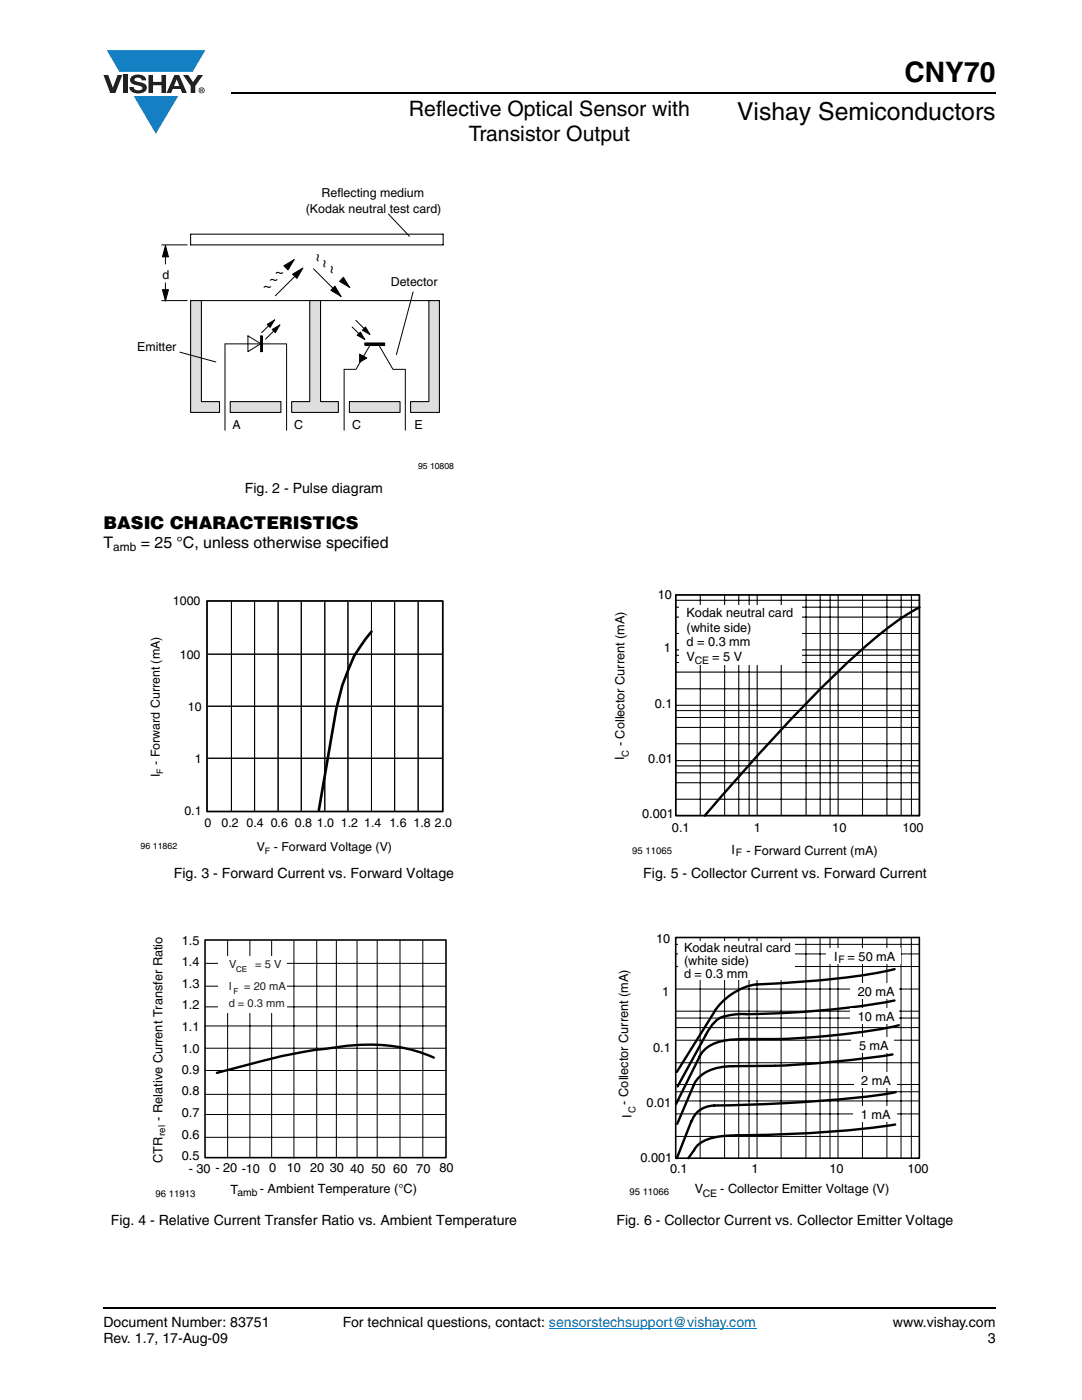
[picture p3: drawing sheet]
<svg xmlns="http://www.w3.org/2000/svg" width="216mm" height="279mm" viewBox="0 0 216 279" stroke-linecap="round" stroke-linejoin="round" font-family="sans-serif">
<g fill="#147fc3">
<path d="M21.3 10h19.7l-2.6 4.4h-3.8h-10.8z"/>
<path d="M26.7 19.2h8.9l-4.5 7.5z"/>
</g>
<g fill="#231f20">
<path d="M20.6 15h1l.9 2.5 1-2.5h.9l-1.4 3.6h-1z"/>
<path d="M24.6 15h.9v3.6h-.9z"/>
<path d="M26.3 15.3a2.1 2.1 0 0 1 2.8 .3l.1 .4h-.9a.79 .79 0 0 0-.7-.5 .79 .79 0 0 0-.8 .4l.3 .3 1 .2a1.08 1.08 0 0 1 1.2 1.1 1.08 1.08 0 0 1-1.1 1.1 1.73 1.73 0 0 1-2.4-1.2h.9a.96 .96 0 0 0 .8 .6 .96 .96 0 0 0 .9-.4 1.31 1.31 0 0 0-1.2-.6 1.03 1.03 0 0 1-1.1-.6 1.03 1.03 0 0 1 .2-1.1z"/>
<path d="M29.6 15h.9v1.3h1.7v-1.3h.9v3.6h-.9v-1.6h-1.7v1.6h-.9z"/>
<path d="M36.5 15h1.1l.9 1.4 1-1.4h1l-1.5 2.2v1.4h-.9v-1.4z"/>
<path d="M35.3 15.8l.5 1.4h-1.1zM34.8 15l-1.6 3.6h1l.3-.8h1.5l.3 .8h1l-1.6-3.6z"/>
<path d="M39.8 18a.46 .46 0 0 1 .9 0 .46 .46 0 0 1-.9 0zM39.6 18a.6 .6 0 0 0 1.2 0 .6 .6 0 0 0-1.2 0z"/>
<path d="M40.1 17.8h.2v.2h-.2zM40 17.7v.7h.1v-.3l.4 .3-.2-.3 .2-.2-.1-.2z"/>
</g>
<path d="M109.5 265.1h41.4" fill="none" stroke="#007ec4" stroke-width=".2"/>
<path d="M46.1 18.6h152.5M20.6 261h178" fill="none" stroke="#000" stroke-width=".36"/>
<path d="M27.4 37.3h67.6v56.8h-67.6z" fill="#fff"/>
<path d="M56.6 53l2.1-1.2-1.2 2.1zM58.4 54.7l2-1.2-1.2 2.1zM59.5 54.5l-4.6 4.5" fill="none" stroke="#000" stroke-width=".2"/>
<g fill="#000">
<path d="M58.4 54.7l2-1.2-1.2 2.1z"/>
<path d="M56.6 53l2.1-1.2-1.2 2.1z" fill-rule="evenodd"/>
</g>
<path d="M38 46.7h50.4v2.2h-50.4z" fill="none" stroke="#000" stroke-width=".21"/>
<path d="M38 60h2.2v20.2h3.6v2.1h-5.8z" fill-rule="evenodd" fill="#dedede"/>
<path d="M38 60v22.3h5.8v-2.1h-3.6v-20.2" fill="none" stroke="#000" stroke-width=".21"/>
<path d="M45.9 80.2h10.2v2.1h-10.2z" fill="#dedede"/>
<path d="M38 60h23.8M45.9 80.2h10.2v2.1h-10.2z" fill="none" stroke="#000" stroke-width=".21"/>
<path d="M61.8 60h2.2v20.2h3.5v2.1h-9.3v-2.1h3.6z" fill-rule="evenodd" fill="#dedede"/>
<path d="M61.8 60h2.2v20.2h3.5v2.1h-9.3v-2.1h3.6z" fill="none" stroke="#000" stroke-width=".21"/>
<path d="M69.7 80.2h10.1v2.1h-10.1z" fill="#dedede"/>
<path d="M69.7 80.2h10.1v2.1h-10.1z" fill="none" stroke="#000" stroke-width=".21"/>
<path d="M85.6 60h2.1v22.3h-5.8v-2.1h3.7z" fill-rule="evenodd" fill="#dedede"/>
<path d="M64 60h23.7v22.3h-5.8v-2.1h3.7v-20.2" fill="none" stroke="#000" stroke-width=".21"/>
<path d="M44.9 68.6v17.3M52 67h.3v3.2h-.3zM53.3 64.8l1.5-1-.9 1.5zM57.2 68.6v17.3M68.7 73.7v12.2M71.8 70.7l1.4 .8-1.4 .8zM72.8 68.4h4v.5h-4zM74 68.6l-2.9 5M75.4 68.6l3 5M80.9 73.7v12.2" fill="none" stroke="#000" stroke-width=".2"/>
<g fill="#000">
<path d="M71.8 70.7l1.4 .8-1.4 .8z"/>
<path d="M53.3 64.8l1.5-1-.9 1.5z" fill-rule="evenodd"/>
</g>
<path d="M72.8 68.7h4" fill="none" stroke="#000" stroke-width=".42"/>
<path d="M52.2 67v3.2" fill="none" stroke="#000" stroke-width=".31"/>
<path d="M49.5 67l2.5 1.6-2.5 1.6z" fill="#fff"/>
<g fill="none" stroke="#000" stroke-width=".2">
<path d="M32.3 60h5M32.3 48.9h5M32.4 57.8h1.2l-.6 2.3zM33 49l.6 2.3h-1.2zM33 49.6v3.1M33 56.4v3.1M62.5 53.6l4.6 4.6M66.8 57.1l1.3 2.1-2.1-1.3zM68.5 55.3l1.3 2.1-2-1.2zM77.5 42.7l4.2 4.4M82.4 58.3l-3.3 12.5M35.9 70.3l7.2 1.9"/>
<path d="M44.9 68.6h12.2M49.5 67l2.5 1.6-2.5 1.6zM52 67v3.2M52.2 68.7h.1M54.2 64.4l-2 2M54.3 65.8l1.6-1-1 1.6zM55.2 65.5l-2.2 2.2M68.7 73.7h2.3M70.3 65.3l1.9 1.9M71 63.9l2.2 2.3M71.3 66.9l.6-.6 .9 1.5zM72.9 65.3l.9 1.5-1.5-.9z"/>
<path d="M78.4 73.7h2.4"/>
</g>
<g fill="#000">
<path d="M71.3 66.9l.6-.6 .9 1.5zM72.9 65.3l.9 1.5-1.5-.9z"/>
<path d="M33 49l.6 2.3h-1.2z" fill-rule="evenodd"/>
<path d="M66.8 57.1l1.3 2.1-2.1-1.3z" fill-rule="evenodd"/>
<path d="M68.5 55.3l1.3 2.1-2-1.2z" fill-rule="evenodd"/>
<path d="M32.4 57.8h1.2l-.6 2.3z" fill-rule="evenodd"/>
<path d="M54.3 65.8l1.6-1-1 1.6z" fill-rule="evenodd"/>
</g>
<path d="M28 118.7h62.2v52.4h-62.2z" fill="#fff"/>
<path d="M41.6 130.6h46.6M46.2 120.2v41.6M50.8 120.2v41.6M55.5 120.2v41.6M60.1 120.2v41.6M64.8 120.2v41.6M69.4 120.2v41.6M74.1 120.2v41.6M78.7 120.2v41.6M83.4 120.2v41.6M41.6 151.3h46.6M41.6 140.9h46.6" fill="none" stroke="#000" stroke-width=".2"/>
<path d="M74.1 126.1l-1.2 1.4-2.3 3.5-2.3 5.7-1.2 4.7-3.5 20.3" fill="none" stroke="#000" stroke-width=".53"/>
<path d="M41.3 119.9h47.1v42.1h-47.1z" fill="none" stroke="#000" stroke-width=".35"/>
<path d="M30.3 186.8h60.2v52.1h-60.2z" fill="#fff"/>
<path d="M86.6 211.1a32.9 32.9 0 0 0-17.3-2.4 110.7 110.7 0 0 0-17.3 3.1l-8.7 2.3" fill="none" stroke="#000" stroke-width=".48"/>
<path d="M40.9 187.6h48.1v43.4h-48.1z" fill="none" stroke="#000" stroke-width=".32"/>
<g fill="none" stroke="#000" stroke-width=".2">
<path d="M41 196.8h48.1M41.1 192.3h47.9M45.4 187.7v43.3M49.9 187.6v43.5M54.2 187.7v43.3M58.6 187.7v43.5M63.2 187.6v43.5M67.1 187.6v43.5M71.2 187.7v43.3M75.3 187.7v43.3M79.8 187.6v43.3M84.4 187.7v43.3"/>
<path d="M40.9 218.4h48.2M40.9 213.6h48.2M40.9 209.2h48.2M40.9 204.8h48.2M41 200.9h48.1M40.9 227h48.2M41 222.4h48.1"/>
</g>
<g fill="#fff">
<path d="M43.6 190.9h13.7v11.3h-13.7z"/>
<path d="M122.7 117.7h62.3v53.4h-62.3z"/>
</g>
<path d="M134.8 118.7h48.7v44.1h-48.7z" fill="none" stroke="#808080" stroke-width=".32"/>
<path d="M134.8 118.7h48.7v44.1h-48.7z" fill="none" stroke="#000" stroke-width=".32"/>
<g fill="#000">
<path d="M151.1 118.7v44.1zM167.2 118.7v44.1zM134.8 151.8h48.7zM134.8 140.8h48.7zM134.8 129.7h48.7z"/>
<path d="M181.9 118.7v44.1zM179.8 118.7v44.1zM177 118.7v44.1zM172.1 118.7v44.1zM165.6 118.7v44.1zM163.6 118.7v44.1zM160.8 118.7v44.1zM155.9 118.7v44.1zM149.5 118.7v44.1zM147.4 118.7v44.1zM144.6 118.7v44.1zM139.7 118.7v44.1zM134.8 152.9h48.7zM134.8 154.2h48.7zM134.8 156.2h48.7zM134.8 159.5h48.7zM134.8 141.8h48.7zM134.8 143.2h48.7zM134.8 145.2h48.7zM134.8 148.4h48.7zM134.8 130.8h48.7zM134.8 132.2h48.7zM134.8 134.1h48.7zM134.8 137.5h48.7zM134.8 119.8h48.7zM134.8 121.2h48.7zM134.8 123.1h48.7zM134.8 126.4h48.7z"/>
</g>
<g fill="none" stroke="#000" stroke-width=".2">
<path d="M134.8 119.8h48.7M139.7 118.7v44.1M144.6 118.7v44.1M147.4 118.7v44.1M149.5 118.7v44.1M151.1 118.7v44.1M155.9 118.7v44.1M160.8 118.7v44.1M163.6 118.7v44.1M165.6 118.7v44.1M167.2 118.7v44.1M172.1 118.7v44.1"/>
<path d="M177 118.7v44.1M179.8 118.7v44.1M181.9 118.7v44.1M134.8 130.8h48.7M134.8 132.2h48.7M134.8 134.1h48.7M134.8 137.5h48.7M134.8 121.2h48.7M134.8 123.1h48.7M134.8 126.4h48.7M134.8 129.7h48.7M134.8 152.9h48.7"/>
<path d="M134.8 154.2h48.7M134.8 156.2h48.7M134.8 159.5h48.7M134.8 141.8h48.7M134.8 143.2h48.7M134.8 145.2h48.7M134.8 148.4h48.7M134.8 151.8h48.7M134.8 140.8h48.7"/>
</g>
<path d="M183.5 121.2a64.6 64.6 0 0 0-13.5 10.2 385.9 385.9 0 0 0-29.4 31.4" fill="none" stroke="#000" stroke-width=".48"/>
<g fill="#fff">
<path d="M135.5 120.9h24.5v11.9h-24.5z"/>
<path d="M123.2 186h62.1v53.3h-62.1z"/>
</g>
<path d="M134.8 187.1h48.6v44h-48.6z" fill="none" stroke="#000" stroke-width=".32"/>
<g fill="none" stroke="#000" stroke-width=".2">
<path d="M134.8 188.5h48.6M134.8 190.4h48.6M134.8 192.9h48.6M134.8 197.4h48.6M139.7 187.1v44M144.6 187.1v44M147.4 187.1v44M149.5 187.1v44M151.1 187.1v44M155.9 187.1v44M160.8 187.1v44M163.6 187.1v44"/>
<path d="M165.6 187.1v44M167.2 187.1v44M172.1 187.1v44M177 187.1v44M179.8 187.1v44M181.8 187.1v44M134.8 217.9h48.6M134.8 219.7h48.6M134.8 203.2h48.6M134.8 205.1h48.6M134.8 207.6h48.6M134.8 212.1h48.6"/>
<path d="M134.8 201.8h48.6M134.8 216.4h48.6M134.8 222.3h48.6M134.8 226.8h48.6"/>
</g>
<path d="M178.5 199.7a194.1 194.1 0 0 1-32 2.8 5.9 5.9 0 0 0-4.7 2.4l-6.6 11.9M178.5 193.4a155.3 155.3 0 0 1-27.5 3.1 12.3 12.3 0 0 0-8.3 5.2l-7.6 12.2M138.4 216.6l-3.3 7.7M147.8 207.4a10 10 0 0 0-7.5 2.4l-.7 1-4.7 9.5M178.1 210.4a222 222 0 0 1-23.5 2.3l-8.3 .1a8.9 8.9 0 0 0-7.4 2.9l-.5 .9M178.7 218a207.7 207.7 0 0 1-27.2 2.4l-7.9 .2a4.9 4.9 0 0 0-5.6 3.2M179.4 204.6a140.2 140.2 0 0 1-24.5 2.8h-7.1M138 223.8l-2.9 7.3M147 226.6h-1.4a10.6 10.6 0 0 0-6.3 1.9l-2 2.6M178.6 224.4a232.4 232.4 0 0 1-31.7 2.2" fill="none" stroke="#000" stroke-width=".48"/>
<g fill="#fff">
<path d="M164.9 189.3h15v3.1h-15z"/>
<path d="M169.7 196.2h9.6v3.1h-9.6z"/>
<path d="M169.7 201.3h9.6v3h-9.6z"/>
<path d="M169.9 207h8.5v3h-8.5z"/>
<path d="M170.3 214.1h8.6v3h-8.6z"/>
<path d="M170.3 220.9h8.6v3h-8.6z"/>
<path d="M135.3 187.8h23.2v7.8h-23.2z"/>
</g>
<text font-size="5.6" x="180.5" y="16.4">CNY70</text>
<text font-size="4.9" x="147.1" y="24">Vishay Semiconductors</text>
<g font-size="4.2">
<text x="81.6" y="23.1">Reflective Optical Sensor with</text>
<text x="93.6" y="28.1">Transistor Output</text>
</g>
<text font-size="3.5" x="20.6" y="105.5">BASIC CHARACTERISTICS</text>
<g font-size="3.2">
<text x="62.6" y="50.5" transform="rotate(90 62.6 50.5)">~</text>
<text x="64" y="51.7" transform="rotate(90 64 51.7)">~</text>
<text x="65.4" y="52.8" transform="rotate(90 65.4 52.8)">~</text>
<text x="52.4" y="58.1">~</text>
<text x="53.7" y="56.7">~</text>
<text x="54.9" y="55.3">~</text>
<text x="20.6" y="109.5">T</text>
<text x="28.1" y="109.5">= 25 °C, unless otherwise specified</text>
</g>
<g font-size="2.8">
<text x="48.9" y="98.3">Fig. 2 - Pulse diagram</text>
<text x="34.7" y="175.2">Fig. 3 - Forward Current vs. Forward Voltage</text>
<text x="128.4" y="175.2">Fig. 5 - Collector Current vs. Forward Current</text>
<text x="22.1" y="244.4">Fig. 4 - Relative Current Transfer Ratio vs. Ambient Temperature</text>
<text x="123" y="244.4">Fig. 6 - Collector Current vs. Collector Emitter Voltage</text>
<text x="20.6" y="264.9">Document Number: 83751</text>
<text x="20.6" y="268.1">Rev. 1.7, 17-Aug-09</text>
<text x="68.4" y="264.9">For technical questions, contact: sensorstechsupport@vishay.com</text>
<text x="178.2" y="264.9">www.vishay.com</text>
<text x="197.1" y="268.1">3</text>
</g>
<g font-size="2.5">
<text x="64.2" y="39.4">Reflecting medium</text>
<text x="61" y="42.5">(Kodak neutral test card)</text>
<text x="32.4" y="55.7">d</text>
<text x="78" y="57.1">Detector</text>
<text x="27.4" y="70.1">Emitter</text>
<text x="46.4" y="85.7">A</text>
<text x="58.7" y="85.7">C</text>
<text x="70.2" y="85.7">C</text>
<text x="82.7" y="85.7">E</text>
<text x="131.3" y="119.5">10</text>
<text x="34.5" y="120.8">1000</text>
<text x="137" y="123.1">Kodak ne</text>
<text x="147.7" y="123.1">utral card</text>
<text x="35.9" y="131.4">100</text>
<text x="132.5" y="130.2">1</text>
<text x="137" y="128.9">d = 0.3 mm</text>
<text x="137" y="131.9">V</text>
<text x="137" y="126">(white side)</text>
<text x="142.1" y="131.9">= 5 V</text>
<text x="37.5" y="141.8">10</text>
<text x="130.7" y="141.2">0.1</text>
<text x="124.6" y="149" transform="rotate(-90 124.6 149)">- Collector Current (mA)</text>
<text x="31.9" y="155.1" transform="rotate(-90 31.9 155.1)">I</text>
<text x="31.9" y="152.6" transform="rotate(-90 31.9 152.6)">- Forward Current (mA)</text>
<text x="38.9" y="152.2">1</text>
<text x="124.5" y="151.7" transform="rotate(-90 124.5 151.7)">I</text>
<text x="129.4" y="152.3">0.01</text>
<text x="36.8" y="162.6">0.1</text>
<text x="40.8" y="165.1">0</text>
<text x="44.2" y="165.1">0.2</text>
<text x="49.2" y="165.1">0.4</text>
<text x="54" y="165.1">0.6</text>
<text x="58.8" y="165.1">0.8</text>
<text x="63.2" y="165.1">1.0</text>
<text x="68" y="165.1">1.2</text>
<text x="72.7" y="165.1">1.4</text>
<text x="77.7" y="165.1">1.6</text>
<text x="82.5" y="165.1">1.8</text>
<text x="86.8" y="165.1">2.0</text>
<text x="128.1" y="163.2">0.001</text>
<text x="134.1" y="166.1">0.1</text>
<text x="150.4" y="166">1</text>
<text x="166.1" y="166">10</text>
<text x="180.1" y="166.1">100</text>
<text x="51.2" y="169.8">V</text>
<text x="54.6" y="169.8">- Forward Voltage (V)</text>
<text x="146" y="170.4">I</text>
<text x="148.9" y="170.6">- Forward Current (mA)</text>
<text x="36.3" y="188.6">1.5</text>
<text x="130.9" y="188.2">10</text>
<text x="136.5" y="190">Kodak neutral card</text>
<text x="166.5" y="191.8">I</text>
<text x="169.1" y="191.8">= 50 mA</text>
<text x="36.3" y="197.1">1.3</text>
<text x="36.3" y="192.9">1.4</text>
<text x="136.5" y="195.2">d = 0.3 mm</text>
<text x="136.5" y="192.7">(white side)</text>
<text x="36.3" y="201.5">1.2</text>
<text x="132.1" y="198.8">1</text>
<text x="171.2" y="198.8">20 mA</text>
<text x="171.2" y="203.8">10 mA</text>
<text x="36.3" y="205.7">1.1</text>
<text x="130.3" y="209.9">0.1</text>
<text x="171.4" y="209.5">5 mA</text>
<text x="36.3" y="214.3">0.9</text>
<text x="36.3" y="210.1">1.0</text>
<text x="36.3" y="218.6">0.8</text>
<text x="125.3" y="220.4" transform="rotate(-90 125.3 220.4)">- Collector Current (mA)</text>
<text x="129" y="220.9">0.01</text>
<text x="171.9" y="216.6">2 mA</text>
<text x="32.5" y="223.7" transform="rotate(-90 32.5 223.7)">- Relative Current Transfer Ratio</text>
<text x="36.3" y="227.2">0.6</text>
<text x="36.3" y="223">0.7</text>
<text x="126" y="223.1" transform="rotate(-90 126 223.1)">I</text>
<text x="171.8" y="223.4">1 mA</text>
<text x="32.5" y="232.1" transform="rotate(-90 32.5 232.1)">CTR</text>
<text x="36.3" y="231.5">0.5</text>
<text x="53.7" y="234">0</text>
<text x="57.2" y="234">10</text>
<text x="61.9" y="234">20</text>
<text x="65.8" y="234">30</text>
<text x="87.7" y="234">80</text>
<text x="127.8" y="231.9">0.001</text>
<text x="37.7" y="234">- 30 - 20 -10</text>
<text x="46" y="238.2">T</text>
<text x="51.8" y="238">- Ambient Temperature (°C)</text>
<text x="69.9" y="234">40</text>
<text x="74.1" y="234">50</text>
<text x="78.5" y="234">60</text>
<text x="83.1" y="234">70</text>
<text x="133.7" y="234.1">0.1</text>
<text x="138.6" y="238.1">V</text>
<text x="143.7" y="238.2">- Collector Emitter Voltage (V)</text>
<text x="149.9" y="234.2">1</text>
<text x="165.5" y="234.1">10</text>
<text x="181.1" y="234.1">100</text>
</g>
<text font-size="2.4" x="22.6" y="110">amb</text>
<g font-size="2.2" fill="#231f20">
<text x="45.6" y="197.5">I</text>
<text x="45.7" y="193.2">V</text>
<text x="48.7" y="197.5">= 20 mA</text>
<text x="50.9" y="193.2">= 5</text>
<text x="54.7" y="193.2">V</text>
<text x="45.6" y="201">d = 0.3 mm</text>
</g>
<g font-size="2.1">
<text x="138.6" y="132.5">CE</text>
<text x="146.8" y="170.9">F</text>
<text x="167.3" y="192.3">F</text>
<text x="47.4" y="238.7">amb</text>
<text x="140.2" y="238.8">CE</text>
</g>
<g font-size="1.9">
<text x="125.5" y="151" transform="rotate(-90 125.5 151)">C</text>
<text x="126.1" y="170.5">95 11065</text>
<text x="33" y="226.7" transform="rotate(-90 33 226.7)">rel</text>
<text x="126.8" y="222.2" transform="rotate(-90 126.8 222.2)">C</text>
<text x="31.1" y="238.9">96</text>
<text x="33.7" y="238.9">11913</text>
<text x="125.6" y="238.5">95 11066</text>
</g>
<g font-size="1.8">
<text x="32.6" y="154.4" transform="rotate(-90 32.6 154.4)">F</text>
<text x="28" y="169.5">96 11862</text>
<text x="52.9" y="170.5">F</text>
</g>
<text font-size="1.7" x="83.4" y="93.7">95 10808</text>
<g font-size="1.6">
<text x="47.1" y="194.1">CE</text>
<text x="46.6" y="198.4">F</text>
</g>
</svg>
